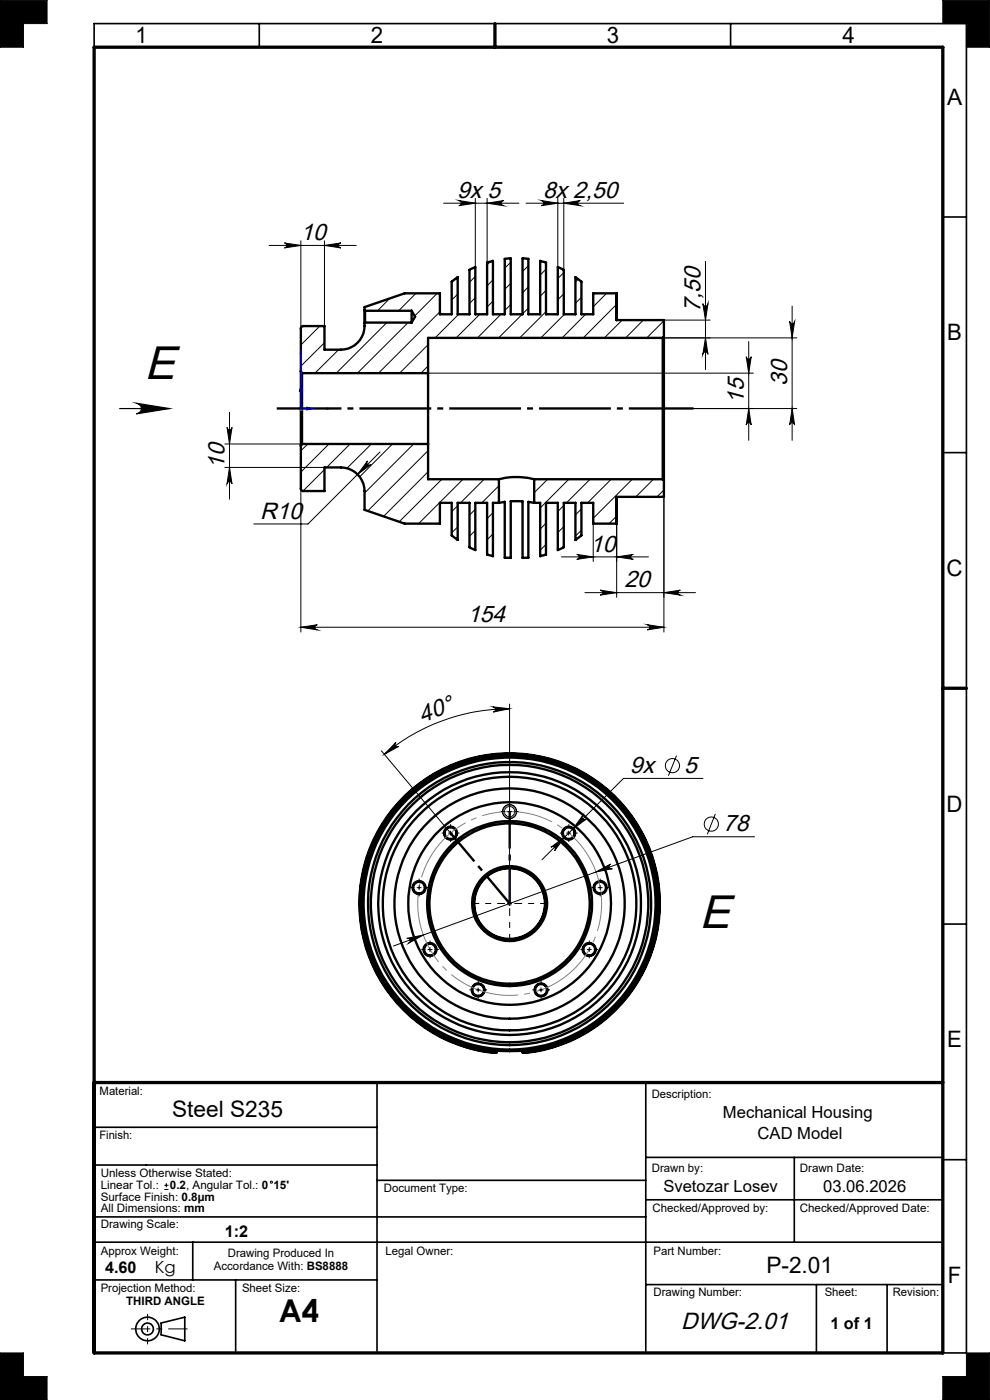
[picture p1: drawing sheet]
<svg xmlns="http://www.w3.org/2000/svg" width="210mm" height="297mm" viewBox="0 0 210 297" stroke-linecap="round" stroke-linejoin="round" font-family="sans-serif">
<g fill="none" stroke="#000" stroke-width=".21">
<path d="M0 0h10v5h-5v5h-5zM200 0h10v10h-5v-5h-5zM100.8 58.6l-1.2 1.3M104 55.5l-.7 .7M104.6 59.4l-1.3 1.2M108.3 55.6l-1.2 1.3M112.1 56.4l-1.3 1.2M115.8 57.1l-1.2 1.2M119.6 57.9l-1.3 1.2M122.7 59.2l-.6 .6M67.8 69.2l-4 4M68.8 72.7l-5 5"/>
<path d="M71.8 74.2l-5 5M77.6 68.4l-.3 .3M82.1 68.4l-10.8 10.8M82.7 63.3l-2.6 2.6M86.6 68.4l-10.8 10.8M88.2 62.2l-3.6 3.7M90.8 73.1l-6 6.1M90.8 77.6l-1.5 1.6M92.7 62.2l-4.7 4.8M93.3 66.1l-13 13.1M97.1 62.4l-1.3 1.2M97.3 66.7l-5 5"/>
<path d="M100.8 63.1l-1.2 1.3M101.8 66.7l-5 5M104.6 63.9l-1.3 1.2M106.3 66.7l-5 5M108.3 60.1l-1.2 1.3M108.3 64.6l-1.2 1.3M110.8 66.7l-5 5M112.1 60.9l-1.3 1.2M112.1 65.4l-1.3 1.2M115.8 61.6l-1.2 1.3M115.8 66.1l-5.6 5.6M119.6 62.3l-1.3 1.3"/>
<path d="M119.7 66.7l-5 5M123.3 63.1l-1.2 1.2M124.2 66.7l-5 5M128.7 62.2l-2.9 2.9M130.8 64.6l-7.1 7.1M132 67.9l-3.8 3.8M136.5 67.9l-3.8 3.8M140.8 68l-3.6 3.7M65.3 94.2l-1.5 1.4M68.8 99.6l-4.5 4.6M69.8 94.2l-6 6M74.3 94.2l-5 5"/>
<path d="M78.8 94.2l-5.2 5.1M83.3 94.2l-7 6.9M87.7 94.2l-10.4 10.4M90.8 95.6l-12.8 12.8M68.8 104.1v.1M90.8 100.1l-9.4 9.5M93.3 111.1h.1M93.7 101.7l-9 9M97.1 107.3l-1.3 1.2M97.1 111.8l-1.3 1.2M98.2 101.7l-9.4 9.4M100.8 108l-1.2 1.3"/>
<path d="M100.8 112.5l-1.2 1.3M102.7 101.7l-5 5M104.6 108.8l-1.3 1.2M104.6 113.3l-1.3 1.2M104.6 117.8l-.2 .1M105.8 103l-3.6 3.7M115.8 111l-1.2 1.3M115.8 115.5l-1.2 1.2M116.2 101.7l-2.9 2.8M119.6 107.2l-1.3 1.3M119.6 111.7l-1.3 1.3M120.6 101.7l-6 6.1"/>
<path d="M123.3 108l-1.2 1.2M123.3 112.5l-1.2 1.2M125.2 101.7l-5 5M129.6 101.7l-5 5M130.8 109.5l-1.6 1.6M134.1 101.7l-8.3 8.3M138.6 101.7l-3.7 3.7M140.8 104l-1.5 1.4M0 287h5v5h5v5h-10zM205 287h5v10h-10v-5h5z"/>
</g>
<g fill="none" stroke="#000" stroke-width=".5">
<path d="M63.8 78.7l.2 .4M63.8 78.7v15.9M64 79.1v15.2M64 79.1l.1 .1M64.1 79.2v15M64.1 79.2h26.7M77.3 68.5a5.1 5.1 0 0 1-5 5.7h-3.5v-5h-4.8l-.2 .4v9.1M77.3 65.8v2.7M77.3 65.8l.1 .1M77.4 65.9v2.5M77.4 65.9h9.9M77.4 68.4h9.9"/>
<path d="M77.4 68.4l-.1 .1M87.3 65.9v2.5M87.3 65.9l.8 1.3-.8 1.2M90.8 79.2v15M130.8 62.2h-5v4.5h-2.5v-6.9l-1.2-1v7.9h-2.5v-9.4l-1.3-.6v10h-2.5v-11l-1.2-.4v11.4h-2.5v-11.8l-1.3-.1v11.9h-2.5v-11.9h-.5l-.7 .1v11.8h-2.5v-11.4l-1.3 .4v11h-2.5v-10l-1.2 .6v9.4h-2.5v-7.9l-1.3 1v6.9h-2.5v-4.5h-7.5l-8.5 3v.6M130.8 62.2v5.7M130.8 67.9h10v3.5M140.6 71.7v30M140.6 71.7h-49.8v7.5M140.8 71.4v30.5M140.8 71.4l-.2 .3M63.8 94.6v9.2l.2 .3 4.8 .1v-5h3.5a5.1 5.1 0 0 1 5 5v4l8.5 2.9h7.5v-4.4h2.5v6.9l1.3 .9v-7.8h2.5v9.4l1.2 .6v-10h2.5v10.9l1.3 .4v-11.3h1.2"/>
<path d="M64 94.3l-.2 .3M64.1 94.2h26.7M64.1 94.2l-.1 .1M90.8 94.2v7.5h15M105.8 106.7l1.3-.2v11.8l1.2 .1v-12h2.5v12l1.3-.1v-11.8l1.2 .2M105.8 101.7a14.8 14.8 0 0 1 7.5 0M105.8 101.7v5M113.3 106.7h1.3v11.3l1.2-.4v-10.9h2.5v10l1.3-.6v-9.4h2.5v7.8l1.2-.9v-6.9h2.5v4.4h5M113.3 101.7v5M113.3 101.7h27.3M130.8 105.4v5.7M140.6 101.7l.2 .2"/>
<path d="M140.8 101.9v3.5h-10M105.3 223.3a31.3 31.3 0 0 1-26.3-18.7 31.8 31.8 0 0 1 19.2-43.2 31.8 31.8 0 0 1 41 23.7 31.8 31.8 0 0 1-27.9 38.2h-.4M105.3 223.3a31.8 31.8 0 0 1-24.8-47.2 31.8 31.8 0 0 1 53.3-3.2 31.8 31.8 0 0 1-19 49.8l-3.9 .6M105.3 222.9v.4M110.9 222.9v.4"/>
<circle cx="95.6" cy="176.8" r="1.24"/>
<circle cx="95.6" cy="176.8" r="1.38"/>
<circle cx="108.1" cy="172.2" r="1.37"/>
<circle cx="108.1" cy="172.2" r="1.26"/>
<circle cx="120.6" cy="176.8" r="1.36"/>
<circle cx="120.6" cy="176.8" r="1.24"/>
<circle cx="88.9" cy="188.3" r="1.24"/>
<circle cx="88.9" cy="188.3" r="1.38"/>
<circle cx="108.1" cy="191.7" r="31"/>
<circle cx="108.1" cy="191.7" r="26.9"/>
<circle cx="108.1" cy="191.7" r="7.9"/>
<circle cx="108.1" cy="191.7" r="24.4"/>
<circle cx="108.1" cy="191.7" r="27.9"/>
<circle cx="108.1" cy="191.7" r="31.3"/>
<circle cx="108.1" cy="191.7" r="17"/>
<circle cx="108.1" cy="191.7" r="21.5"/>
<circle cx="108.1" cy="191.7" r="30"/>
<circle cx="108.1" cy="191.7" r="7.6"/>
<circle cx="108.1" cy="191.7" r="17.5"/>
<circle cx="108.1" cy="191.7" r="29.4"/>
<circle cx="108.1" cy="191.7" r="7.5"/>
<circle cx="127.3" cy="188.3" r="1.36"/>
<circle cx="127.3" cy="188.3" r="1.24"/>
<circle cx="91.2" cy="201.4" r="1.37"/>
<circle cx="91.2" cy="201.4" r="1.26"/>
<circle cx="101.4" cy="210" r="1.37"/>
<circle cx="101.4" cy="210" r="1.26"/>
<circle cx="114.8" cy="210" r="1.37"/>
<circle cx="114.8" cy="210" r="1.26"/>
<circle cx="125" cy="201.4" r="1.25"/>
<circle cx="125" cy="201.4" r="1.39"/>
</g>
<g fill="none" stroke="#000" stroke-width=".35">
<path d="M20 10v-5h185v282h-5M55 5v5M155 5v5M200 46h5M200 96h5M200 196h5M20 239.1h60M80 229.7v57M137 229.7v57M20 258.2h117M20 247.2h60M80 250.4h57"/>
<path d="M137 254.5h63M137 245.5h63M168.5 245.5v18M200 246h5M20 271.5h60M20 263.5h180M40.9 263.5v8M50 271.5v15.2M137 272.5h63M173.2 272.5v14.5M188.2 272.5v14.5M34.2 280.7l5-1.3v5l-5-1.2z"/>
<circle cx="31.3" cy="281.9" r="1.25"/>
<circle cx="31.3" cy="281.9" r="2.5"/>
</g>
<path d="M63.8 74.4l.2 .6h-.3zM63.8 74.4v12.3h6.2M69.4 86.5l.6 .2-.6 .1z" fill="none" stroke="#00f" stroke-width=".21"/>
<path d="M63.3 86.7h1M63.5 86.3l.7 .7M63.8 86.2v1M64.2 86.3l-.7 .7" fill="none" stroke="#808080" stroke-width=".21"/>
<path d="M27.8 281.9h12" fill="none" stroke="#000" stroke-width=".21" stroke-dasharray="15.2 1.3 1.3 1.3" stroke-dashoffset="11.1" stroke-linecap="butt"/>
<path d="M31.3 278.7v6.5" fill="none" stroke="#000" stroke-width=".21" stroke-dasharray="15.2 1.3 1.3 1.3" stroke-dashoffset="13.9" stroke-linecap="butt"/>
<path d="M20 10h180v277h-180zM105 5v5M200 146h5M20 229.7h180" fill="none" stroke="#000" stroke-width=".7"/>
<path d="M69.4 86.5l.6 .2-.6 .1zM63.8 74.4l.2 .6h-.3z" fill="#00f"/>
<path d="M0 0v10h5v-5h5v-5zM0 287v10h10v-5h-5v-5zM205 287v5h-5v5h10v-10zM200 0v5h5v5h5v-10z" fill-rule="evenodd" fill="#000"/>
<g fill="none" stroke="#000" stroke-width=".21">
<path d="M57.1 52.1h18.5M60.3 51.5l3.5 .6-3.5 .5a.53 .53 0 0 0 .5-.5 .53 .53 0 0 0-.5-.6zM63.8 51.1v18.6M68.8 52.1l3.5-.6a.53 .53 0 0 0-.5 .6 .53 .53 0 0 0 .5 .5zM68.8 51.1v18.1M94.1 43.1h16M97.3 42.5l3.5 .6-3.5 .5a.55 .55 0 0 0 .5-.5 .55 .55 0 0 0-.5-.6zM100.8 42.1v14.5M103.3 43.1l3.5-.6a.55 .55 0 0 0-.5 .6 .55 .55 0 0 0 .5 .5zM103.3 42.1v13.6M111.6 43.1h20.7M114.8 42.5l3.5 .6-3.5 .5a.55 .55 0 0 0 .5-.5 .55 .55 0 0 0-.5-.6z"/>
<path d="M118.3 42.1v14.5M119.6 43.1l3.5-.6a.55 .55 0 0 0-.6 .6 .55 .55 0 0 0 .6 .5zM119.6 42.1v15.2M149.6 55.5v22.9M90.8 79.2h69M140.6 71.7h28.4M140.8 67.9h9.8M149.1 64.4a.55 .55 0 0 0 .5 .5 .55 .55 0 0 0 .6-.5l-.6 3.5zM149.6 71.7l.6 3.5a.55 .55 0 0 0-.6-.5 .55 .55 0 0 0-.5 .5zM158.3 75.7a.53 .53 0 0 0 .5 .5 .53 .53 0 0 0 .5-.5l-.5 3.5zM158.8 72.5v20.9M167.5 68.2a.53 .53 0 0 0 .5 .5 .53 .53 0 0 0 .6-.5l-.6 3.5z"/>
<path d="M168 64.9v28.5M47.7 94.2h16.4M47.7 99.2h21.1M48.2 90.7a.53 .53 0 0 0 .5 .5 .53 .53 0 0 0 .5-.5l-.5 3.5zM48.7 99.2l.5 3.5a.53 .53 0 0 0-.5-.5 .53 .53 0 0 0-.5 .5zM48.7 87.5v18.4M78 97.8a.52 .52 0 0 0 0 .7 .52 .52 0 0 0 .7 0l-2.9 2.1zM80.6 95.9l-15.3 15.3h-11.5M147.1 86.7h21.9M158.8 86.7l.5 3.5a.53 .53 0 0 0-.5-.5 .53 .53 0 0 0-.5 .5zM168 86.7l.6 3.5a.53 .53 0 0 0-.6-.5 .53 .53 0 0 0-.5 .5zM63.8 103.7v30.4"/>
<path d="M119.1 118.1h18.4M122.3 117.6l3.5 .5-3.5 .6a.53 .53 0 0 0 .5-.6 .53 .53 0 0 0-.5-.5zM125.8 111.1v8M130.8 118.1l3.5-.5a.53 .53 0 0 0-.5 .5 .53 .53 0 0 0 .5 .6zM130.8 105.4v21.3M140.8 105.4v28.7M63.8 133.1l3.5-.6a.55 .55 0 0 0-.5 .6 .55 .55 0 0 0 .5 .5zM63.8 133.1h77M124.1 125.7h23.4M127.3 125.2l3.5 .5-3.5 .6a.53 .53 0 0 0 .5-.6 .53 .53 0 0 0-.5-.5zM137.3 132.5l3.5 .6-3.5 .5a.55 .55 0 0 0 .5-.5 .55 .55 0 0 0-.5-.6zM140.8 125.7l3.5-.5a.53 .53 0 0 0-.5 .5 .53 .53 0 0 0 .5 .6z"/>
<path d="M80.9 159.3l14.7 17.4M84 157.5a.53 .53 0 0 0-.1 .7 .53 .53 0 0 0 .7 .1l-3.1 1.7zM104.6 150l3.5 .4-3.5 .7a.55 .55 0 0 0 .5-.6 .55 .55 0 0 0-.5-.5zM108.1 150.4a41.8 41.8 0 0 0-26.6 9.6M108.1 149.4v23.3M95.1 176.7h1M95.6 176.2v1M107.6 172.2h1M116.9 179.7l2.8-2.1-2 2.9a.54 .54 0 0 0-.1-.8 .54 .54 0 0 0-.7 0zM120.1 176.7h1M120.6 176.2v1M123.6 173a.54 .54 0 0 0 0 .7 .54 .54 0 0 0 .8 .1l-2.9 2.1z"/>
<path d="M143.5 160.3l-1.7 4.3M149.1 165.1h-16.8l-17.3 17.3M151.7 172.7l-1.7 4.3M160.1 177.5h-13.2l-63.4 23.2M86.3 199.1l3.5-.7-3.1 1.7a.55 .55 0 0 0 .3-.7 .55 .55 0 0 0-.7-.3zM88.4 188.3h1M88.9 187.8v1M107.6 191.7h1M108.1 191.2v1M126.4 185l3.1-1.7a.53 .53 0 0 0-.3 .7 .53 .53 0 0 0 .7 .3zM126.8 188.3h1M127.3 187.8v1"/>
<path d="M90.7 201.4h1M91.2 200.9v1M100.9 210h1M101.4 209.5v1M114.3 210h1M114.8 209.5v1M124.5 201.4h1M125 200.9v1M34.9 252.3h.8M34.9 251.5h.8M35.3 251v.9"/>
<circle cx="142.6" cy="162.4" r="1.5"/>
<circle cx="150.9" cy="174.8" r="1.51"/>
<circle cx="57.6" cy="250.8" r=".22"/>
</g>
<path d="M25.3 86.7h10.6M28.9 85.5l7 1.2-7 1.1a1.13 1.13 0 0 0 1.1-1.1 1.13 1.13 0 0 0-1.1-1.2z" fill="none" stroke="#000" stroke-width=".25"/>
<path d="M63.8 81.8l.3 1.2h-.6zM63.8 81.8v4.9h2.5M65.1 86.4l1.2 .3-1.2 .3zM108.1 179.4v.6v-.6M108.1 179.4v12.3M108.1 191.4v.6zM108.1 186.8v1.2v-1.2M108.1 191.5v.3zM108.1 191.7h.1" fill="none" stroke="#00f" stroke-width=".21"/>
<path d="M63.3 86.7h1M63.5 86.3l.7 .7M63.8 86.2v1M64.2 86.3l-.7 .7M107.6 191.7h1M107.7 191.3l.7 .7M108.1 191.2v1M108.4 191.3l-.7 .7" fill="none" stroke="#808080" stroke-width=".21"/>
<circle cx="108.1" cy="172.2" r="1.25" fill="none" stroke="#808080" stroke-width=".25"/>
<path d="M126.8 186a19.5 19.5 0 0 0-32.7-7.9 19.5 19.5 0 0 0 8.8 32.4 19.5 19.5 0 0 0 24.2-23.3l-.3-1.2" fill="none" stroke="#808080" stroke-width=".21" stroke-dasharray="15.2 1.3 1.3 1.3" stroke-dashoffset="3.5" stroke-linecap="butt"/>
<path d="M58.7 86.7h88.4" fill="none" stroke="#000" stroke-width=".5" stroke-dasharray="15.2 1.3 1.3 1.3" stroke-dashoffset="1.5" stroke-linecap="butt"/>
<path d="M108.1 191.7v-19.5M108.1 191.7l-12.5-15" fill="none" stroke="#000" stroke-width=".5" stroke-dasharray="15.2 1.3 1.3 1.3" stroke-dashoffset="7.4" stroke-linecap="butt"/>
<g fill="none" stroke="#000" stroke-width=".21" stroke-dasharray="15.2 1.3 1.3 1.3" stroke-linecap="butt">
<path d="M94.6 176.7h-.9M95.6 177.7v.9M95.6 175.7v-.8M96.6 176.7h.9M107.1 172.2h-.9M108.1 173.2v.8M108.1 171.2v-.9M109.1 172.2h.9M119.6 176.7h-.8M120.6 177.7v.9M120.6 175.7v-.8M121.6 176.7h.9"/>
<path d="M87.9 188.3h-.9M88.9 189.3v.9M88.9 187.3v-.9M89.9 188.3h.9M126.3 188.3h-.9M127.3 189.3v.9M127.3 187.3v-.9M128.3 188.3h.9M90.2 201.4h-.8M91.2 202.4v.9M91.2 200.4v-.9M92.2 201.4h.9"/>
<path d="M100.4 210h-.8M101.4 211v.9M101.4 209v-.9M102.4 210h.9M113.8 210h-.9M114.8 211v.9M114.8 209v-.9M115.8 210h.9M124 201.4h-.9M125 202.4v.9M125 200.4v-.9M126 201.4h.9"/>
</g>
<path d="M107.1 191.7h-7.1M108.1 192.7v7.1M108.1 190.7v-7.1M109.1 191.7h7.1" fill="none" stroke="#000" stroke-width=".21" stroke-dasharray="15.2 1.3 1.3 1.3" stroke-dashoffset="13.6" stroke-linecap="butt"/>
<g fill="#000">
<path d="M28.9 85.5l7 1.2-7 1.1a1.13 1.13 0 0 0 1.1-1.1 1.13 1.13 0 0 0-1.1-1.2z"/>
<path d="M168 86.7l.6 3.5a.53 .53 0 0 0-.6-.5 .53 .53 0 0 0-.5 .5zM167.5 68.2a.53 .53 0 0 0 .5 .5 .53 .53 0 0 0 .6-.5l-.6 3.5zM158.8 86.7l.5 3.5a.53 .53 0 0 0-.5-.5 .53 .53 0 0 0-.5 .5zM158.3 75.7a.53 .53 0 0 0 .5 .5 .53 .53 0 0 0 .5-.5l-.5 3.5z"/>
<path d="M104.6 150l3.5 .4-3.5 .7a.55 .55 0 0 0 .5-.6 .55 .55 0 0 0-.5-.5zM84 157.5a.53 .53 0 0 0-.1 .7 .53 .53 0 0 0 .7 .1l-3.1 1.7z"/>
</g>
<g fill="#00f">
<path d="M108.1 191.4v.6zM108.1 186.8v1.2z"/>
<path d="M65.1 86.4l1.2 .3-1.2 .3zM63.8 81.8l.3 1.2h-.6zM108.1 191.5v.3zM108.1 179.4v.6z"/>
</g>
<g fill="#000">
<path d="M60.3 51.5l3.5 .6-3.5 .5a.53 .53 0 0 0 .5-.5 .53 .53 0 0 0-.5-.6zM68.8 52.1l3.5-.6a.53 .53 0 0 0-.5 .6 .53 .53 0 0 0 .5 .5z"/>
<path d="M103.3 43.1l3.5-.6a.55 .55 0 0 0-.5 .6 .55 .55 0 0 0 .5 .5zM97.3 42.5l3.5 .6-3.5 .5a.55 .55 0 0 0 .5-.5 .55 .55 0 0 0-.5-.6zM140.8 125.7l3.5-.5a.53 .53 0 0 0-.5 .5 .53 .53 0 0 0 .5 .6zM127.3 125.2l3.5 .5-3.5 .6a.53 .53 0 0 0 .5-.6 .53 .53 0 0 0-.5-.5z"/>
<path d="M114.8 42.5l3.5 .6-3.5 .5a.55 .55 0 0 0 .5-.5 .55 .55 0 0 0-.5-.6zM119.6 43.1l3.5-.6a.55 .55 0 0 0-.6 .6 .55 .55 0 0 0 .6 .5z"/>
<path d="M149.6 71.7l.6 3.5a.55 .55 0 0 0-.6-.5 .55 .55 0 0 0-.5 .5zM149.1 64.4a.55 .55 0 0 0 .5 .5 .55 .55 0 0 0 .6-.5l-.6 3.5z"/>
<path d="M48.2 90.7a.53 .53 0 0 0 .5 .5 .53 .53 0 0 0 .5-.5l-.5 3.5zM48.7 99.2l.5 3.5a.53 .53 0 0 0-.5-.5 .53 .53 0 0 0-.5 .5z"/>
<path d="M122.3 117.6l3.5 .5-3.5 .6a.53 .53 0 0 0 .5-.6 .53 .53 0 0 0-.5-.5zM130.8 118.1l3.5-.5a.53 .53 0 0 0-.5 .5 .53 .53 0 0 0 .5 .6zM78 97.8l-2.2 2.8 2.9-2.1a.52 .52 0 0 1-.7 0 .52 .52 0 0 1 0-.7zM63.8 133.1l3.5-.6a.55 .55 0 0 0-.5 .6 .55 .55 0 0 0 .5 .5zM137.3 132.5l3.5 .6-3.5 .5a.55 .55 0 0 0 .5-.5 .55 .55 0 0 0-.5-.6zM86.3 199.1a.55 .55 0 0 1 .7 .3 .55 .55 0 0 1-.3 .7l3.1-1.7zM126.4 185l3.5-.7a.53 .53 0 0 1-.7-.3 .53 .53 0 0 1 .3-.7zM116.9 179.7a.54 .54 0 0 1 .7 0 .54 .54 0 0 1 .1 .8l2-2.9zM123.6 173l-2.1 2.9 2.9-2.1a.54 .54 0 0 1-.8-.1 .54 .54 0 0 1 0-.7z"/>
</g>
<g font-size="10">
<text x="30.6" y="80.5">E</text>
<text x="148.4" y="196.8">E</text>
</g>
<text font-size="6.7" x="59.2" y="280.5">A4</text>
<g font-size="5">
<text x="97" y="42">9х 5</text>
<text x="115.2" y="42">8х 2,50</text>
<text x="63.7" y="51">10</text>
<text x="148.6" y="66.1" transform="rotate(-90 148.6 66.1)">7,50</text>
<text x="167" y="81.8" transform="rotate(-90 167 81.8)">30</text>
<text x="157.8" y="85.6" transform="rotate(-90 157.8 85.6)">15</text>
<text x="47.6" y="99.4" transform="rotate(-90 47.6 99.4)">10</text>
<text x="55.2" y="110.1">R10</text>
<text x="125.2" y="117">10</text>
<text x="132.5" y="124.6">20</text>
<text x="99.1" y="132">154</text>
<text x="89.6" y="153.4" transform="rotate(-21 89.6 153.4)">40°</text>
<text x="133.6" y="164">9х</text>
<text x="145.1" y="164">5</text>
<text x="153.4" y="176.4">78</text>
<text x="144.5" y="281.9">DWG-2.01</text>
</g>
<g font-size="4.8">
<text x="28.8" y="9.2">1</text>
<text x="78.7" y="9.2">2</text>
<text x="128.7" y="9.2">3</text>
<text x="178.7" y="9.2">4</text>
<text x="200.9" y="22.2">A</text>
<text x="200.9" y="72.2">B</text>
<text x="200.8" y="122.2">C</text>
<text x="200.8" y="172.2">D</text>
<text x="200.9" y="222.2">E</text>
<text x="36.5" y="236.9">Steel S235</text>
<text x="162.6" y="270.1">P-2.01</text>
<text x="201.1" y="272.2">F</text>
</g>
<g font-size="3.5">
<text x="153.4" y="237.1">Mechanical Housing</text>
<text x="160.7" y="241.7">CAD Model</text>
<text x="140.7" y="252.9">Svetozar Losev</text>
<text x="174.6" y="252.9">03.06.2026</text>
<text x="32.8" y="270.2">Kg</text>
</g>
<g font-size="3.4">
<text x="47.7" y="262.3">1:2</text>
<text x="22.3" y="270">4.60</text>
<text x="176.2" y="281.9">1 of 1</text>
</g>
<g font-size="2.5">
<text x="21.1" y="232.3">Material:</text>
<text x="138.3" y="233">Description:</text>
<text x="21.1" y="241.7">Finish:</text>
<text x="21.4" y="249.8">Unless Otherwise Stated:</text>
<text x="138.3" y="248.5">Drawn by:</text>
<text x="169.6" y="248.5">Drawn Date:</text>
<text x="21.4" y="254.7">Surface Finish: 0.8µm</text>
<text x="21.4" y="257.2">All Dimensions: mm</text>
<text x="21.4" y="252.3">Linear Tol.:</text>
<text x="36.1" y="252.3">0.2, Angular Tol.: 0</text>
<text x="58" y="252.3">15'</text>
<text x="81.4" y="252.9">Document Type:</text>
<text x="138.4" y="257.2">Checked/Approved by:</text>
<text x="169.6" y="257.2">Checked/Approved Date:</text>
<text x="21.4" y="260.6">Drawing Scale:</text>
<text x="21.4" y="266.2">Approx Weight:</text>
<text x="45.4" y="269.5">Accordance With: BS8888</text>
<text x="48.3" y="266.7">Drawing Produced In</text>
<text x="81.8" y="266.2">Legal Owner:</text>
<text x="138.6" y="266.2">Part Number:</text>
<text x="21.4" y="274.1">Projection Method:</text>
<text x="51.3" y="274">Sheet Size:</text>
<text x="138.6" y="274.9">Drawing Number:</text>
<text x="174.9" y="274.9">Sheet:</text>
<text x="189.4" y="274.9">Revision:</text>
<text x="26.8" y="276.9">THIRD ANGLE</text>
</g>
</svg>
